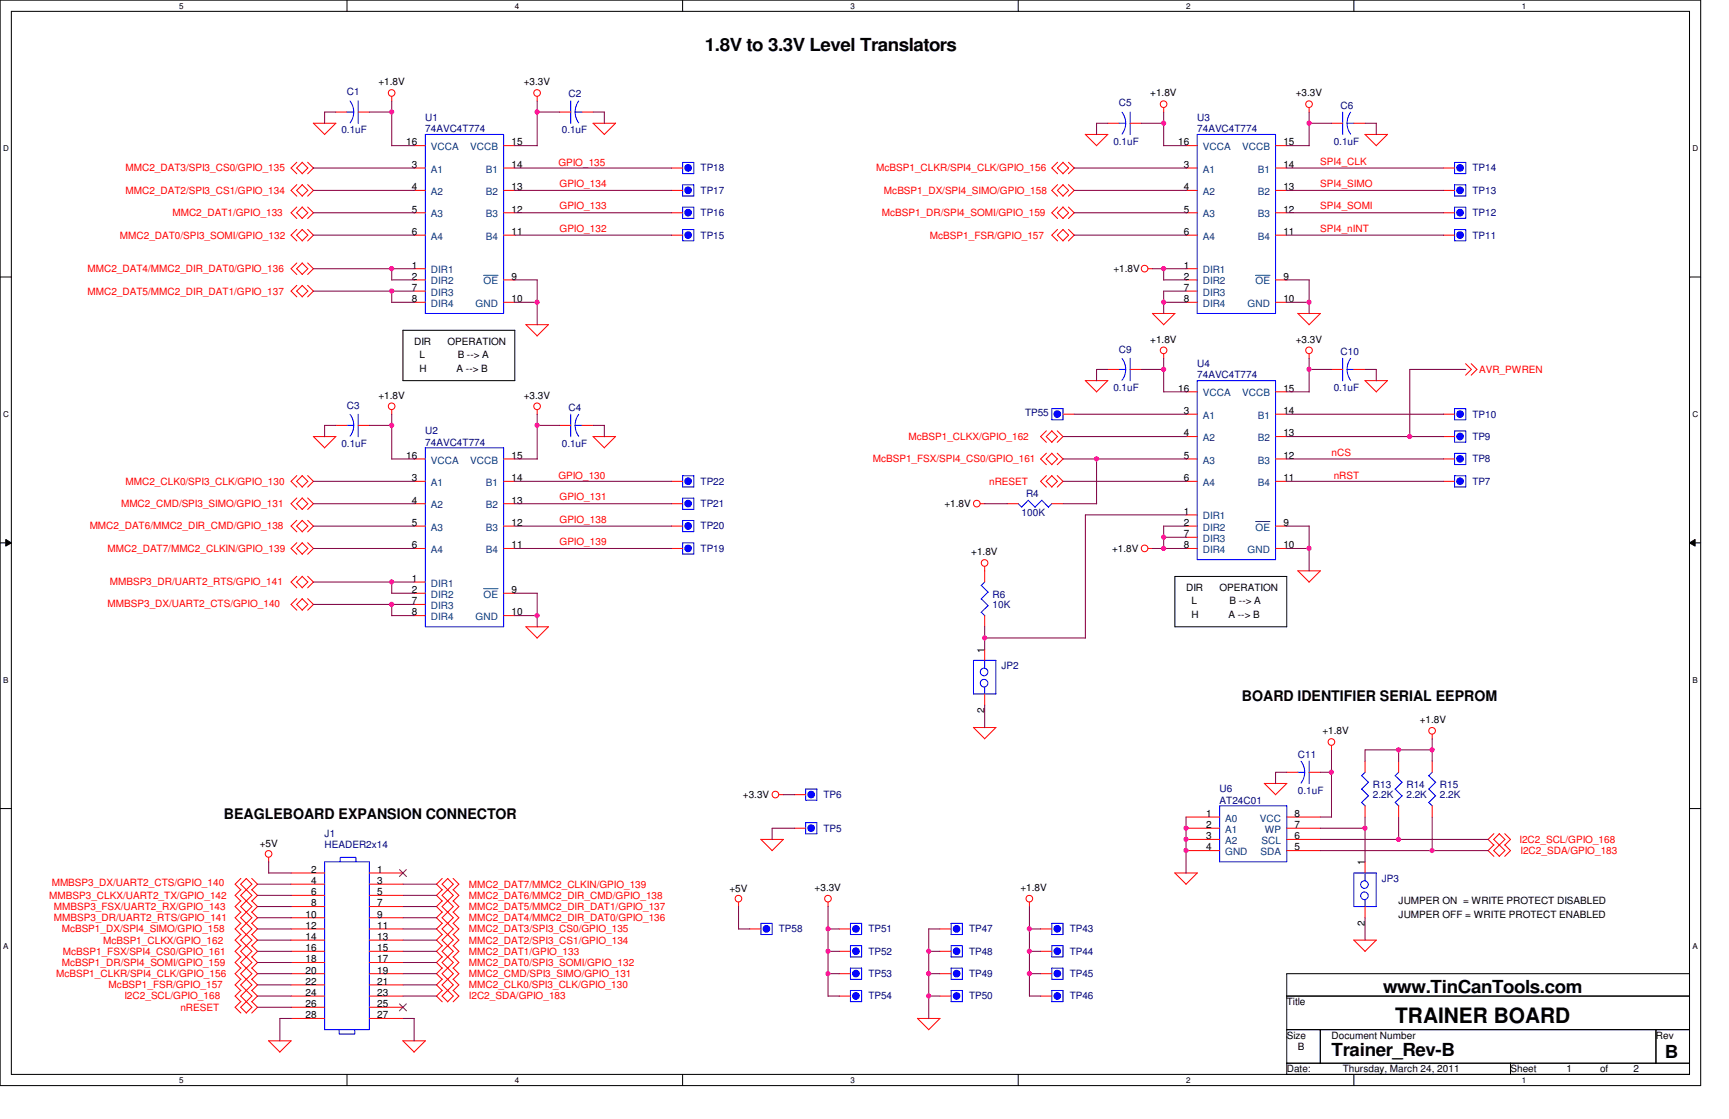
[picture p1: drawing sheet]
<svg xmlns="http://www.w3.org/2000/svg" width="432mm" height="279mm" viewBox="0 0 432 279" stroke-linecap="round" stroke-linejoin="round" font-family="sans-serif">
<path d="M0 0h424.7v271.1h-424.7zM2.8 2.8h419.1v265.5h-419.1z" fill="none" stroke="#000" stroke-width=".25"/>
<g fill="#fff">
<path d="M44.7 .3h1.1v2.3h-1.1z"/>
<path d="M44.7 268.6h1.1v2.2h-1.1z"/>
</g>
<path d="M86.7 0v2.8M86.7 268.3v2.8" fill="none" stroke="#000" stroke-width=".25"/>
<g fill="#fff">
<path d="M128.6 .3h1.1v2.3h-1.1z"/>
<path d="M128.6 268.6h1.1v2.2h-1.1z"/>
</g>
<path d="M170.5 0v2.8M170.5 268.3v2.8" fill="none" stroke="#000" stroke-width=".25"/>
<g fill="#fff">
<path d="M212.4 .3h1.1v2.3h-1.1z"/>
<path d="M212.4 268.6h1.1v2.2h-1.1z"/>
</g>
<path d="M254.3 0v2.8M254.3 268.3v2.8" fill="none" stroke="#000" stroke-width=".25"/>
<g fill="#fff">
<path d="M296.2 .3h1.1v2.3h-1.1z"/>
<path d="M296.2 268.6h1.1v2.2h-1.1z"/>
</g>
<path d="M338.1 0v2.8M338.1 268.3v2.8" fill="none" stroke="#000" stroke-width=".25"/>
<g fill="#fff">
<path d="M380 .3h1.1v2.3h-1.1z"/>
<path d="M380 268.6h1.1v2.2h-1.1z"/>
<path d="M.8 36h1.4v2.2h-1.4z"/>
<path d="M422.7 36h1.4v2.2h-1.4z"/>
<path d="M.8 102.3h1.4v2.3h-1.4z"/>
<path d="M422.7 102.3h1.4v2.3h-1.4z"/>
</g>
<path d="M0 69.2h2.8M421.9 69.2h2.8" fill="none" stroke="#000" stroke-width=".25"/>
<g fill="#fff">
<path d="M.8 168.7h1.3v2.2h-1.3z"/>
<path d="M422.7 168.7h1.3v2.2h-1.3z"/>
</g>
<path d="M0 135.6h2.8M1.4 134.7l1.4 .9-1.4 .8zM421.9 135.6l1.4-.9v1.7zM421.9 135.6h2.8" fill="none" stroke="#000" stroke-width=".25"/>
<path d="M1.4 134.7l1.4 .9-1.4 .8zM421.9 135.6l1.4-.9v1.7z" fill="#000"/>
<g fill="#fff">
<path d="M.8 235h1.3v2.3h-1.3z"/>
<path d="M422.7 235h1.3v2.3h-1.3z"/>
</g>
<path d="M100.6 82.5h28v12.5h-28zM293.4 143.9h28v12.6h-28zM0 201.9h2.8M421.9 201.9h2.8M321.4 243.1h100.5v25.2h-100.5zM321.4 248.7h100.5M321.4 257.1h100.5M329.7 257.1v8.4M413.6 257.1v8.4M321.4 265.5h100.5M377.2 265.5v2.8" fill="none" stroke="#000" stroke-width=".25"/>
<g fill="none" stroke="#f00" stroke-width=".25">
<path d="M78.2 30.7l2.8 2.9 2.9-2.8M78.3 30.8h5.6M97.8 24.1v1.1M134.2 24.1v1.1M153.7 30.8h-5.6l2.9 2.8M153.8 30.7l-2.9 2.9M271 33.5l2.9 2.9M271.1 33.6h5.6M276.6 33.6l-2.8 2.8M290.6 26.9v1.1M326.9 26.9v1.1M346.5 33.6h-5.6l2.8 2.8"/>
<path d="M346.5 33.5l-2.8 2.9M74.1 40.5l-1.4 1.5 1.4 1.4M74.1 51.7l-1.4 1.4 1.4 1.5M74.1 46.1l-1.4 1.4 1.4 1.5M74.1 57.3l-1.4 1.4 1.4 1.5M75.4 46.1l1.5 1.4-1.5 1.5M75.4 40.5l1.5 1.5-1.5 1.4M75.4 57.3l1.5 1.4-1.5 1.5M75.4 51.7l1.5 1.4-1.5 1.5M75.5 46.1l-1.4 1.4 1.4 1.5M75.5 40.5l-1.4 1.5 1.4 1.4M75.5 57.3l-1.4 1.4 1.4 1.5"/>
<path d="M75.5 51.7l-1.4 1.4 1.4 1.5M76.8 46.1l1.5 1.4-1.5 1.5M76.8 40.5l1.5 1.5-1.5 1.4M76.8 51.7l1.5 1.4-1.5 1.5M76.8 57.3l1.5 1.4-1.5 1.5M264.1 46.1l-1.4 1.4 1.4 1.5M264.1 40.5l-1.4 1.5 1.4 1.4M264.1 51.7l-1.4 1.4 1.4 1.5M264.1 57.3l-1.4 1.4 1.4 1.5M265.4 40.5l1.5 1.5-1.5 1.4M265.4 57.3l1.5 1.4-1.5 1.5M265.4 51.7l1.5 1.4-1.5 1.5"/>
<path d="M265.4 46.1l1.5 1.4-1.5 1.5M265.5 40.5l-1.4 1.5 1.4 1.4M265.5 57.3l-1.4 1.4 1.4 1.5M265.5 51.7l-1.4 1.4 1.4 1.5M265.5 46.1l-1.4 1.4 1.4 1.5M266.8 40.5l1.5 1.5-1.5 1.4M266.8 46.1l1.5 1.4-1.5 1.5M266.8 57.3l1.5 1.4-1.5 1.5M266.8 51.7l1.5 1.4-1.5 1.5M74.1 71.2l-1.4 1.5 1.4 1.4M74.1 65.7l-1.4 1.4 1.4 1.4M75.4 65.7l1.5 1.4-1.5 1.4"/>
<path d="M75.4 71.2l1.5 1.5-1.5 1.4M75.5 65.7l-1.4 1.4 1.4 1.4M75.5 71.2l-1.4 1.5 1.4 1.4M76.8 65.7l1.5 1.4-1.5 1.4M76.8 71.2l1.5 1.5-1.5 1.4M286.7 67.1h1.2M287.8 78.2l2.8 2.9M287.8 78.3h5.7M293.4 78.3l-2.8 2.8M324.1 78.2l2.8 2.9M324.1 78.3h5.7M329.7 78.3l-2.8 2.8"/>
<path d="M131.3 81l2.9 2.9M131.4 81.1h5.6M136.9 81.1l-2.8 2.8M276.6 95l-2.8 2.9M276.7 95h-5.6l2.8 2.8M290.6 88.3v1.2M326.9 88.3v1.2M343.7 97.8l2.8-2.8h-5.6l2.8 2.9M366 90.8l1.5 1.4-1.5 1.5M367.4 90.8l1.5 1.4-1.5 1.5M74.1 118.7l-1.4 1.5 1.4 1.4M75.4 118.7l1.5 1.5-1.5 1.4"/>
<path d="M75.5 118.7l-1.4 1.5 1.4 1.4M76.8 118.7l1.5 1.5-1.5 1.4M78.2 109l2.8 2.8 2.9-2.8M78.3 109h5.6M97.8 102.3v1.2M134.2 102.3v1.2M153.7 109h-5.6l2.9 2.8M153.8 109l-2.9 2.8M261.3 113.2l-1.4 1.4 1.4 1.4M261.3 107.6l-1.4 1.4 1.4 1.4M261.3 118.7l-1.4 1.5 1.4 1.4M262.6 107.6l1.5 1.4-1.5 1.4"/>
<path d="M262.6 118.7l1.5 1.5-1.5 1.4M262.6 113.2l1.5 1.4-1.5 1.4M262.7 107.6l-1.4 1.4 1.4 1.4M262.7 118.7l-1.4 1.5 1.4 1.4M262.7 113.2l-1.4 1.4 1.4 1.4M264 107.6l1.5 1.4-1.5 1.4M264 113.2l1.5 1.4-1.5 1.4M264 118.7l1.5 1.5-1.5 1.4M74.1 129.9l-1.4 1.5 1.4 1.4M74.1 135.5l-1.4 1.4 1.4 1.5M74.1 124.3l-1.4 1.5 1.4 1.4M75.4 135.5l1.5 1.4-1.5 1.5"/>
<path d="M75.4 129.9l1.5 1.5-1.5 1.4M75.4 124.3l1.5 1.5-1.5 1.4M75.5 135.5l-1.4 1.4 1.4 1.5M75.5 129.9l-1.4 1.5 1.4 1.4M75.5 124.3l-1.4 1.5 1.4 1.4M76.8 135.5l1.5 1.4-1.5 1.5M76.8 129.9l1.5 1.5-1.5 1.4M76.8 124.3l1.5 1.5-1.5 1.4M244.8 125.8h1.2M286.7 136.9h1.2M74.1 149.5l-1.4 1.4 1.4 1.5M74.1 143.9l-1.4 1.4 1.4 1.5"/>
<path d="M75.4 143.9l1.5 1.4-1.5 1.5M75.4 149.5l1.5 1.4-1.5 1.5M75.5 143.9l-1.4 1.4 1.4 1.5M75.5 149.5l-1.4 1.4 1.4 1.5M76.8 143.9l1.5 1.4-1.5 1.5M76.8 149.5l1.5 1.4-1.5 1.5M131.3 156.5l2.9 2.8M131.4 156.5h5.6M136.9 156.5l-2.8 2.8M245.9 141.4v1.2M324.1 142.5l2.8 2.9 2.8-2.9M324.1 142.5h5.7"/>
<path d="M194.5 198.4h1.2M243.1 181.6l2.8 2.8M243.1 181.7h5.7M248.7 181.7l-2.8 2.8M321.4 195.6l-2.9 2.9M321.4 195.6h-5.6l2.8 2.8M332.5 186.1v1.2M357.7 183.3v1.2M60.2 219.3l-1.5 1.5 1.5 1.4M61.5 219.3l1.4 1.5-2.8 2.8 2.8 2.8-2.8 2.8 2.8 2.7-2.8 2.8 2.8 2.8-2.8 2.8 2.8 2.8-2.8 2.8 2.8 2.8-2.8 2.8 1.5 1.4M61.6 219.3l-1.5 1.5 2.8 2.8-2.8 2.8 2.8 2.8-2.8 2.7 2.8 2.8-2.8 2.8 2.8 2.8-2.8 2.8 1.5 1.5M62.9 219.3l1.4 1.5-1.4 1.4"/>
<path d="M67.1 214.1v1.1M110.4 219.3l-1.4 1.5 1.4 1.4M111.8 219.3l1.4 1.5-2.8 2.8 2.8 2.8-2.8 2.8 2.8 2.7-2.8 2.8 2.8 2.8-2.8 2.8 2.8 2.8-2.8 2.8 2.8 2.8-1.4 1.4M111.8 219.3l-1.4 1.5 2.8 2.8-2.8 2.8 2.8 2.8-2.8 2.7 2.8 2.8-2.8 2.8 2.8 2.8-2.8 2.8 2.8 2.8-2.8 2.8 1.4 1.4M113.2 219.3l1.4 1.5-1.4 1.4M190 209.5l2.8 2.9 2.8-2.8M190 209.6h5.7M299 218l-2.8 2.8M299 218h-5.6l2.8 2.8M373.1 210.9l-1.5 1.5 1.5 1.4M373.1 208.2l-1.5 1.4 1.5 1.4M374.4 208.2l1.4 1.4-2.8 2.8 1.5 1.4"/>
<path d="M374.5 208.2l-1.5 1.4 2.8 2.8-1.4 1.4M375.8 210.9l1.4 1.5-1.4 1.4M375.8 208.2l1.4 1.4-1.4 1.4M60.2 233.3l-1.5 1.4 1.5 1.5M60.2 227.7l-1.5 1.5 1.5 1.4M60.2 222.1l-1.5 1.5 1.5 1.4M60.2 230.5l-1.5 1.4 1.5 1.5M60.2 236.1l-1.5 1.4 1.5 1.5M60.2 224.9l-1.5 1.5 1.5 1.4M60.2 238.9l-1.5 1.4 1.5 1.5M62.9 227.7l1.4 1.5-1.4 1.4M62.9 222.1l1.4 1.5-1.4 1.4"/>
<path d="M62.9 233.3l1.4 1.4-1.4 1.5M62.9 236.1l1.4 1.4-1.4 1.5M62.9 230.5l1.4 1.4-1.4 1.5M62.9 238.9l1.4 1.4-1.4 1.5M62.9 224.9l1.4 1.5-1.4 1.4M110.4 227.7l-1.4 1.5 1.4 1.4M110.4 222.1l-1.4 1.5 1.4 1.4M110.4 233.3l-1.4 1.4 1.4 1.5M110.4 230.5l-1.4 1.4 1.4 1.5M110.4 224.9l-1.4 1.5 1.4 1.4M110.4 236.1l-1.4 1.4 1.4 1.5M110.4 238.9l-1.4 1.4 1.4 1.5"/>
<path d="M113.2 222.1l1.4 1.5-1.4 1.4M113.2 233.3l1.4 1.4-1.4 1.5M113.2 227.7l1.4 1.5-1.4 1.4M113.2 224.9l1.4 1.5-1.4 1.4M113.2 236.1l1.4 1.4-1.4 1.5M113.2 230.5l1.4 1.4-1.4 1.5M113.2 238.9l1.4 1.4-1.4 1.5M184.4 225.3v1.1M206.8 225.3v1.1M257.1 225.3v1.1M338.1 234.7l2.8 2.8M338.1 234.7h5.6"/>
<path d="M343.7 234.7l-2.8 2.9M60.2 241.7l-1.5 1.4 1.5 1.5M60.2 247.3l-1.5 1.4 1.5 1.4M60.2 250.1l-1.5 1.4 1.5 1.4M60.2 244.5l-1.5 1.4 1.5 1.5M61.5 244.5l1.4 1.4-2.8 2.8 2.8 2.8-1.4 1.4M62.9 241.7l1.4 1.4-1.4 1.5M62.9 247.3l1.4 1.4-1.4 1.4M62.9 244.5l1.4 1.4-1.4 1.5M62.9 250.1l1.4 1.4-1.4 1.4M67.1 259.8l2.8 2.9M67.1 259.9h5.6"/>
<path d="M72.7 259.9l-2.9 2.8M100.6 259.8l2.8 2.9M100.6 259.9h5.7M106.2 259.9l-2.8 2.8M110.4 247.3l-1.4 1.4 1.4 1.4M110.4 244.5l-1.4 1.4 1.4 1.5M110.4 241.7l-1.4 1.4 1.4 1.5M113.2 241.7l1.4 1.4-1.4 1.5M113.2 247.3l1.4 1.4-1.4 1.4M113.2 244.5l1.4 1.4-1.4 1.5M229.1 254.3l2.8 2.8M229.2 254.3h5.6l-2.9 2.8"/>
<circle cx="97.8" cy="23.2" r=".83"/>
<circle cx="134.1" cy="23.2" r=".83"/>
<circle cx="290.6" cy="26" r=".83"/>
<circle cx="326.9" cy="26" r=".83"/>
<circle cx="285.9" cy="67.1" r=".83"/>
<circle cx="290.6" cy="87.5" r=".83"/>
<circle cx="326.9" cy="87.5" r=".83"/>
<circle cx="97.8" cy="101.4" r=".83"/>
<circle cx="134.1" cy="101.4" r=".83"/>
<circle cx="243.9" cy="125.7" r=".83"/>
<circle cx="285.9" cy="136.9" r=".83"/>
<circle cx="245.9" cy="140.6" r=".83"/>
<circle cx="193.6" cy="198.4" r=".83"/>
<circle cx="332.5" cy="185.3" r=".83"/>
<circle cx="357.6" cy="182.5" r=".83"/>
<circle cx="67.1" cy="213.2" r=".83"/>
<circle cx="184.4" cy="224.4" r=".83"/>
<circle cx="206.8" cy="224.4" r=".83"/>
<circle cx="257.1" cy="224.4" r=".83"/>
</g>
<path d="M262.7 247.3h2.8v2.8h-2.8z" fill="none" stroke="#00f" stroke-width=".25"/>
<circle cx="264" cy="248.7" r=".83" fill="#00f"/>
<g fill="none" stroke="#00f" stroke-width=".25">
<path d="M363.3 107.6h2.8v2.8h-2.8z"/>
<circle cx="264" cy="248.7" r=".83"/>
</g>
<path d="M259.9 248.7h2.8" fill="none" stroke="#f00" stroke-width=".25"/>
<circle cx="364.6" cy="109" r=".83" fill="#00f"/>
<g fill="none" stroke="#00f" stroke-width=".25">
<path d="M262.7 241.7h2.8v2.8h-2.8z"/>
<circle cx="364.6" cy="109" r=".83"/>
</g>
<path d="M360.5 109h2.8" fill="none" stroke="#f00" stroke-width=".25"/>
<circle cx="264" cy="243.1" r=".83" fill="#00f"/>
<g fill="none" stroke="#00f" stroke-width=".25">
<path d="M363.3 40.6h2.8v2.7h-2.8zM299 95h19.6v44.7h-19.6zM243.1 164.9h5.6v8.4h-5.6zM245.9 164.8v2M245.9 171.5v1.8M81.1 215.2h11.1v41.9h-11.1zM85 215.2v-1.1h3.9v1.1M84.7 257.1v1.1h3.9v-1.1"/>
<circle cx="245.8" cy="167.8" r=".95"/>
<circle cx="245.8" cy="170.6" r=".95"/>
<circle cx="264" cy="243.1" r=".83"/>
</g>
<g fill="none" stroke="#f00" stroke-width=".25">
<path d="M296.2 97.8h2.8M318.6 97.8h2.8M296.2 103.4h2.8M296.2 109h2.8M296.2 114.6h2.8M318.6 103.4h2.8M318.6 109h2.8M318.6 114.6h2.8M296.2 131.4h2.8M296.2 136.9h2.8M296.2 120.2h2.8M296.2 134.2h2.8"/>
<path d="M296.2 128.6h2.8M318.6 131.4h2.8M318.6 136.9h2.8M318.6 120.2h2.8M245.9 162.1v2.8M245.9 173.3v2.8M72.7 218h8.4M92.2 218h8.4M72.7 220.8h8.4M72.7 223.6h8.4M72.7 226.4h8.4M72.7 229.2h8.4"/>
<path d="M72.7 231.9h8.4M72.7 234.7h8.4M72.7 237.5h8.4M92.2 220.8h8.4M92.2 223.6h8.4M92.2 226.4h8.4M92.2 229.2h8.4M92.2 231.9h8.4M92.2 234.7h8.4M92.2 237.5h8.4M72.7 243.1h8.4M72.7 240.3h8.4"/>
<path d="M72.7 245.9h8.4M72.7 248.7h8.4M72.7 251.5h8.4M72.7 254.3h8.4M92.2 243.1h8.4M92.2 240.3h8.4M92.2 245.9h8.4M92.2 248.7h8.4M92.2 251.5h8.4M92.2 254.3h8.4M259.9 243.1h2.8"/>
</g>
<path d="M99.8 217.1l1.7 1.8M101.5 217.1l-1.8 1.8M99.8 250.7l1.7 1.7M101.5 250.7l-1.8 1.7" fill="none" stroke="#804000" stroke-width=".25"/>
<path d="M313.6 130.2h3.6" fill="none" stroke="#004080" stroke-width=".25"/>
<circle cx="364.6" cy="41.9" r=".83" fill="#00f"/>
<g fill="none" stroke="#00f" stroke-width=".25">
<path d="M262.7 236.1h2.8v2.8h-2.8z"/>
<circle cx="364.6" cy="41.9" r=".83"/>
</g>
<path d="M360.5 42h2.8" fill="none" stroke="#f00" stroke-width=".25"/>
<circle cx="264" cy="237.5" r=".83" fill="#00f"/>
<g fill="none" stroke="#00f" stroke-width=".25">
<path d="M363.3 51.7h2.8v2.8h-2.8zM254.3 125.8l.9 .9M256.8 124.9l1.7 1.8M256.8 124.9l-1.7 1.7M260.2 124.9l1.7 1.8M260.2 124.9l-1.7 1.7M262.7 125.7l-.9 .9M340.1 193.7l1.7 1.7M340.1 197l1.7 1.8-1.8 1.6M340.9 192.8l-.9 .9M341.8 195.3l-1.8 1.8M304.6 201.2h16.8v14h-16.8z"/>
<path d="M340.1 200.4l.9 .9"/>
<circle cx="264" cy="237.5" r=".83"/>
</g>
<g fill="none" stroke="#f00" stroke-width=".25">
<path d="M251.5 125.8h2.8M262.7 125.8h2.8M340.9 190v2.8M296.2 204h8.4M296.2 206.8h8.4M296.2 209.6h8.4M296.2 212.4h8.4M321.4 204h8.3M321.4 206.8h8.3M321.4 209.6h8.3M321.4 212.4h8.3M340.9 201.2v2.8"/>
<path d="M259.9 237.5h2.8"/>
</g>
<circle cx="364.6" cy="53.1" r=".83" fill="#00f"/>
<g fill="none" stroke="#00f" stroke-width=".25">
<path d="M142.5 25.2v5.6M143.6 28l.3 1.4 .6 1.3M143.6 28h1.8M144.5 25.2l-.6 1.3-.3 1.5M262.7 230.5h2.8v2.8h-2.8z"/>
<circle cx="364.6" cy="53.1" r=".83"/>
</g>
<path d="M139.7 28h2.8M145.3 28h2.8M360.5 53.1h2.8" fill="none" stroke="#f00" stroke-width=".25"/>
<circle cx="264" cy="231.9" r=".83" fill="#00f"/>
<g fill="none" stroke="#00f" stroke-width=".25">
<path d="M324.1 192.8h1.7M324.9 190.1l.7 1.3 .2 1.4M325.8 192.8l-.2 1.5-.7 1.2M326.9 190v5.7M237.5 247.3h2.8v2.8h-2.8z"/>
<circle cx="264" cy="231.9" r=".83"/>
</g>
<path d="M321.4 192.8h2.7M326.9 192.8h2.8M259.9 231.9h2.8" fill="none" stroke="#f00" stroke-width=".25"/>
<circle cx="238.9" cy="248.7" r=".83" fill="#00f"/>
<g fill="none" stroke="#00f" stroke-width=".25">
<path d="M363.3 57.3h2.8v2.8h-2.8z"/>
<circle cx="238.9" cy="248.7" r=".83"/>
</g>
<path d="M234.7 248.7h2.8" fill="none" stroke="#f00" stroke-width=".25"/>
<circle cx="364.6" cy="58.7" r=".83" fill="#00f"/>
<g fill="none" stroke="#00f" stroke-width=".25">
<path d="M170.5 46.1h2.8v2.8h-2.8z"/>
<circle cx="364.6" cy="58.7" r=".83"/>
</g>
<path d="M360.5 58.7h2.8" fill="none" stroke="#f00" stroke-width=".25"/>
<circle cx="171.8" cy="47.5" r=".83" fill="#00f"/>
<g fill="none" stroke="#00f" stroke-width=".25">
<path d="M201.2 197h2.8v2.8h-2.8zM348.4 193.7l1.8 1.7M348.4 197l1.8 1.8M349.3 192.8l-.9 .9M350.1 195.3l-1.7 1.8M350.1 198.7l-1.7 1.7M338.1 218h5.6v8.4h-5.6zM340.9 217.9v2M348.4 200.4l.9 .9M340.9 224.6v1.8"/>
<circle cx="171.8" cy="47.5" r=".83"/>
<circle cx="340.8" cy="220.9" r=".95"/>
<circle cx="340.8" cy="223.7" r=".95"/>
</g>
<path d="M167.7 47.5h2.8M349.3 190v2.8M340.9 215.2v2.8M349.3 201.2v2.8M340.9 226.4v2.8" fill="none" stroke="#f00" stroke-width=".25"/>
<circle cx="202.6" cy="198.4" r=".83" fill="#00f"/>
<g fill="none" stroke="#00f" stroke-width=".25">
<path d="M106.2 111.8h19.6v44.7h-19.6zM237.5 241.7h2.8v2.8h-2.8z"/>
<circle cx="202.6" cy="198.4" r=".83"/>
</g>
<g fill="none" stroke="#f00" stroke-width=".25">
<path d="M103.4 114.6h2.8M125.8 114.6h2.8M103.4 120.2h2.8M103.4 125.8h2.8M103.4 131.4h2.8M103.4 136.9h2.8M125.8 120.2h2.8M125.8 125.8h2.8M125.8 131.4h2.8M125.8 136.9h2.8M103.4 148.1h2.8M103.4 153.7h2.8"/>
<path d="M103.4 150.9h2.8M103.4 145.3h2.8M125.8 148.1h2.8M125.8 153.7h2.8M198.4 198.4h2.8"/>
</g>
<path d="M120.8 147h3.6" fill="none" stroke="#004080" stroke-width=".25"/>
<circle cx="238.9" cy="243.1" r=".83" fill="#00f"/>
<g fill="none" stroke="#00f" stroke-width=".25">
<path d="M363.3 46.1h2.8v2.8h-2.8z"/>
<circle cx="238.9" cy="243.1" r=".83"/>
</g>
<path d="M234.7 243.1h2.8" fill="none" stroke="#f00" stroke-width=".25"/>
<circle cx="364.6" cy="47.5" r=".83" fill="#00f"/>
<g fill="none" stroke="#00f" stroke-width=".25">
<path d="M170.5 51.7h2.8v2.8h-2.8z"/>
<circle cx="364.6" cy="47.5" r=".83"/>
</g>
<path d="M360.5 47.5h2.8" fill="none" stroke="#f00" stroke-width=".25"/>
<circle cx="171.8" cy="53.1" r=".83" fill="#00f"/>
<g fill="none" stroke="#00f" stroke-width=".25">
<path d="M237.5 236.1h2.8v2.8h-2.8z"/>
<circle cx="171.8" cy="53.1" r=".83"/>
</g>
<path d="M167.7 53.1h2.8" fill="none" stroke="#f00" stroke-width=".25"/>
<circle cx="238.9" cy="237.5" r=".83" fill="#00f"/>
<g fill="none" stroke="#00f" stroke-width=".25">
<path d="M190 230.5h2.8v2.8h-2.8z"/>
<circle cx="238.9" cy="237.5" r=".83"/>
</g>
<path d="M234.7 237.5h2.8" fill="none" stroke="#f00" stroke-width=".25"/>
<circle cx="191.4" cy="231.9" r=".83" fill="#00f"/>
<g fill="none" stroke="#00f" stroke-width=".25">
<path d="M170.5 57.3h2.8v2.8h-2.8zM86.6 106.2h1.7M87.4 103.5l.7 1.2 .2 1.5M88.3 106.2l-.2 1.4-.7 1.3M89.5 103.4v5.7"/>
<circle cx="191.4" cy="231.9" r=".83"/>
</g>
<path d="M83.9 106.2h2.8M89.5 106.2h2.7M187.2 231.9h2.8" fill="none" stroke="#f00" stroke-width=".25"/>
<circle cx="171.8" cy="58.7" r=".83" fill="#00f"/>
<g fill="none" stroke="#00f" stroke-width=".25">
<path d="M299 33.6h19.6v44.7h-19.6zM356.8 193.7l1.8 1.7M357.7 192.8l-.9 .9M358.5 195.3l-1.7 1.8 1.8 1.7M358.5 198.7l-1.7 1.7M356.8 200.4l.9 .9M237.5 230.5h2.8v2.8h-2.8z"/>
<circle cx="171.8" cy="58.7" r=".83"/>
</g>
<g fill="none" stroke="#f00" stroke-width=".25">
<path d="M296.2 36.4h2.8M318.6 36.4h2.8M167.7 58.7h2.8M296.2 58.7h2.8M296.2 42h2.8M296.2 47.5h2.8M296.2 53.1h2.8M318.6 58.7h2.8M318.6 42h2.8M318.6 47.5h2.8M318.6 53.1h2.8M296.2 69.9h2.8"/>
<path d="M296.2 75.5h2.8M296.2 72.7h2.8M296.2 67.1h2.8M318.6 69.9h2.8M318.6 75.5h2.8M357.7 190v2.8M357.7 201.2v2.8"/>
</g>
<path d="M313.6 68.7h3.6" fill="none" stroke="#004080" stroke-width=".25"/>
<circle cx="238.9" cy="231.9" r=".83" fill="#00f"/>
<g fill="none" stroke="#00f" stroke-width=".25">
<path d="M86.6 28h1.7M87.4 25.2l.7 1.3 .2 1.5M88.3 28l-.2 1.4-.7 1.3M89.5 25.2v5.6M212.4 247.3h2.8v2.8h-2.8z"/>
<circle cx="238.9" cy="231.9" r=".83"/>
</g>
<path d="M83.9 28h2.8M89.5 28h2.7M234.7 231.9h2.8" fill="none" stroke="#f00" stroke-width=".25"/>
<circle cx="213.8" cy="248.7" r=".83" fill="#00f"/>
<g fill="none" stroke="#00f" stroke-width=".25">
<path d="M363.3 102h2.8v2.8h-2.8z"/>
<circle cx="213.8" cy="248.7" r=".83"/>
</g>
<path d="M209.6 248.7h2.8" fill="none" stroke="#f00" stroke-width=".25"/>
<circle cx="364.6" cy="103.4" r=".83" fill="#00f"/>
<g fill="none" stroke="#00f" stroke-width=".25">
<path d="M170.5 118.8h2.8v2.8h-2.8z"/>
<circle cx="364.6" cy="103.4" r=".83"/>
</g>
<path d="M360.5 103.4h2.8" fill="none" stroke="#f00" stroke-width=".25"/>
<circle cx="171.8" cy="120.2" r=".83" fill="#00f"/>
<g fill="none" stroke="#00f" stroke-width=".25">
<path d="M279.4 30.8h1.7M280.2 28l.7 1.3 .2 1.5M281.1 30.8l-.2 1.4-.7 1.3M282.2 28v5.6M363.3 113.2h2.8v2.8h-2.8z"/>
<circle cx="171.8" cy="120.2" r=".83"/>
</g>
<path d="M276.6 30.8h2.8M282.2 30.8h2.8M167.7 120.2h2.8" fill="none" stroke="#f00" stroke-width=".25"/>
<circle cx="364.6" cy="114.6" r=".83" fill="#00f"/>
<g fill="none" stroke="#00f" stroke-width=".25">
<path d="M212.4 236.1h2.8v2.8h-2.8z"/>
<circle cx="364.6" cy="114.6" r=".83"/>
</g>
<path d="M360.5 114.6h2.8" fill="none" stroke="#f00" stroke-width=".25"/>
<circle cx="213.8" cy="237.5" r=".83" fill="#00f"/>
<g fill="none" stroke="#00f" stroke-width=".25">
<path d="M170.5 124.4h2.8v2.8h-2.8z"/>
<circle cx="213.8" cy="237.5" r=".83"/>
</g>
<path d="M209.6 237.5h2.8" fill="none" stroke="#f00" stroke-width=".25"/>
<circle cx="171.8" cy="125.7" r=".83" fill="#00f"/>
<g fill="none" stroke="#00f" stroke-width=".25">
<path d="M142.5 103.4v5.7M143.6 106.2l.3 1.4 .6 1.3M143.6 106.2h1.8M144.5 103.5l-.6 1.2-.3 1.5M363.3 118.8h2.8v2.8h-2.8z"/>
<circle cx="171.8" cy="125.7" r=".83"/>
</g>
<path d="M139.7 106.2h2.8M145.3 106.2h2.8M167.7 125.8h2.8" fill="none" stroke="#f00" stroke-width=".25"/>
<circle cx="364.6" cy="120.2" r=".83" fill="#00f"/>
<g fill="none" stroke="#00f" stroke-width=".25">
<path d="M212.4 230.5h2.8v2.8h-2.8z"/>
<circle cx="364.6" cy="120.2" r=".83"/>
</g>
<path d="M360.5 120.2h2.8" fill="none" stroke="#f00" stroke-width=".25"/>
<circle cx="213.8" cy="231.9" r=".83" fill="#00f"/>
<g fill="none" stroke="#00f" stroke-width=".25">
<path d="M279.4 92.2h1.7M280.2 89.5l.7 1.3 .2 1.4M281.1 92.2l-.2 1.5-.7 1.3M282.2 89.5v5.6M170.5 130h2.8v2.8h-2.8zM245.1 146.2l1.7 1.7M245.1 149.5l1.7 1.8M245.1 152.9l.9 .9M245.9 145.3l-.9 .9M246.8 147.8l-1.8 1.8M246.8 151.2l-1.8 1.7"/>
<circle cx="213.8" cy="231.9" r=".83"/>
</g>
<path d="M276.6 92.2h2.8M282.2 92.2h2.8M245.9 142.5v2.8M245.9 153.7v2.8M209.6 231.9h2.8" fill="none" stroke="#f00" stroke-width=".25"/>
<circle cx="171.8" cy="131.3" r=".83" fill="#00f"/>
<g fill="none" stroke="#00f" stroke-width=".25">
<path d="M212.4 241.7h2.8v2.8h-2.8z"/>
<circle cx="171.8" cy="131.3" r=".83"/>
</g>
<path d="M167.7 131.4h2.8" fill="none" stroke="#f00" stroke-width=".25"/>
<circle cx="213.8" cy="243.1" r=".83" fill="#00f"/>
<g fill="none" stroke="#00f" stroke-width=".25">
<path d="M201.2 205.4h2.8v2.8h-2.8z"/>
<circle cx="213.8" cy="243.1" r=".83"/>
</g>
<path d="M209.6 243.1h2.8" fill="none" stroke="#f00" stroke-width=".25"/>
<circle cx="202.6" cy="206.8" r=".83" fill="#00f"/>
<g fill="none" stroke="#00f" stroke-width=".25">
<path d="M262.7 102h2.8v2.8h-2.8z"/>
<circle cx="202.6" cy="206.8" r=".83"/>
</g>
<path d="M198.4 206.8h2.8" fill="none" stroke="#f00" stroke-width=".25"/>
<circle cx="264" cy="103.4" r=".83" fill="#00f"/>
<g fill="none" stroke="#00f" stroke-width=".25">
<path d="M170.5 135.6h2.8v2.7h-2.8z"/>
<circle cx="264" cy="103.4" r=".83"/>
</g>
<path d="M265.5 103.4h2.8" fill="none" stroke="#f00" stroke-width=".25"/>
<circle cx="171.8" cy="136.9" r=".83" fill="#00f"/>
<g fill="none" stroke="#00f" stroke-width=".25">
<path d="M106.2 33.6h19.6v44.7h-19.6zM335.3 28v5.6M336.4 30.8l.2 1.4 .7 1.3M336.4 30.8h1.8M337.3 28l-.7 1.3-.2 1.5M170.5 40.6h2.8v2.7h-2.8zM335.3 89.5v5.6M336.4 92.2l.2 1.5 .7 1.3M336.4 92.2h1.8M337.3 89.5l-.7 1.3-.2 1.4"/>
<circle cx="171.8" cy="136.9" r=".83"/>
</g>
<g fill="none" stroke="#f00" stroke-width=".25">
<path d="M103.4 36.4h2.8M125.8 36.4h2.8M332.5 30.8h2.8M338.1 30.8h2.8M103.4 42h2.8M103.4 47.5h2.8M103.4 53.1h2.8M103.4 58.7h2.8M125.8 42h2.8M125.8 47.5h2.8M125.8 53.1h2.8M125.8 58.7h2.8"/>
<path d="M103.4 69.9h2.8M103.4 75.5h2.8M103.4 72.7h2.8M103.4 67.1h2.8M125.8 69.9h2.8M125.8 75.5h2.8M332.5 92.2h2.8M338.1 92.2h2.8M167.7 136.9h2.8"/>
</g>
<path d="M120.8 68.7h3.6" fill="none" stroke="#004080" stroke-width=".25"/>
<circle cx="171.8" cy="41.9" r=".83" fill="#00f"/>
<circle cx="171.8" cy="41.9" r=".83" fill="none" stroke="#00f" stroke-width=".25"/>
<path d="M167.7 42h2.8" fill="none" stroke="#f00" stroke-width=".25"/>
<g fill="none" stroke="#800040" stroke-width=".25">
<path d="M83.9 28h-2.8v2.8M92.2 28h5.7M97.8 36.4h5.7M97.8 25.2v11.2M128.6 36.4h5.6M134.2 25.2v11.2M134.2 28h5.6M148.1 28h2.9M150.9 28v2.8M276.7 30.8h-2.8v2.8M285 30.8h5.7M290.6 36.4h5.6"/>
<path d="M290.6 28v8.4M321.4 36.4h5.6M326.9 28v8.4M326.9 30.8h5.7M340.9 30.8h2.8M343.7 30.8v2.8M78.3 47.5h25.2M78.3 53.1h25.2M78.3 58.7h25.2M78.3 42h25.2M128.6 47.5h39.1M128.6 53.1h39.1"/>
<path d="M128.6 58.7h39.1M128.6 42h39.1M268.3 47.5h27.9M268.3 53.1h27.9M268.3 58.7h27.9M268.3 42h27.9M321.4 47.5h39.1M321.4 53.1h39.1M321.4 58.7h39.1M321.4 42h39.1M78.3 67.1h25.2M78.3 72.7h25.2"/>
<path d="M97.8 69.9h5.7M97.8 75.5h5.7M97.8 67.1v2.8M97.8 72.7v2.8M128.6 69.9h5.6v11.2M128.6 75.5h5.6M287.8 67.1h8.4M290.6 69.9h5.6M290.6 75.5h5.6M290.6 67.1v2.8M296.2 72.7h-5.6v5.6M321.4 69.9h5.6"/>
<path d="M321.4 75.5h5.6M326.9 69.9v8.4M276.7 92.2h-2.8v2.9M285 92.2h5.7M290.6 89.5v8.4M290.6 97.8h5.6M321.4 97.8h5.6M326.9 89.5v8.4M326.9 92.2h5.7M340.9 92.2h2.8M343.7 92.2v2.9M366.1 92.2h-14.1l.1 16.9"/>
<path d="M83.9 106.2h-2.8v2.9M92.2 106.2h5.7M97.8 103.4v11.2M97.8 114.6h5.7M128.6 114.6h5.6M134.2 103.4v11.2M134.2 106.2h5.6M148.1 106.2h2.9M150.9 106.2v2.9M265.5 114.6h30.7M265.5 109h30.7M268.2 103.4h28"/>
<path d="M273.9 114.6v11.2M321.4 114.6h39.1M321.4 109h39.1M321.4 103.4h39.1M78.3 131.4h25.2M78.3 136.9h25.2M78.3 125.8h25.2M78.3 120.2h25.2M128.6 131.4h39.1M128.6 136.9h39.1M128.6 125.8h39.1M128.6 120.2h39.1"/>
<path d="M245.9 125.8h5.6M265.5 125.8h8.4M265.5 120.2h30.7M287.8 136.9h8.4M290.6 131.4h5.6M290.6 131.4v5.6M290.6 134.2h5.6M296.2 128.6h-25.1v30.7M321.4 131.4h5.6M321.4 136.9h5.6M321.4 120.2h39.1M326.9 131.4v11.2"/>
<path d="M78.3 150.9h25.2M78.3 145.3h25.2M97.8 145.3v2.9M97.8 150.9v2.9M97.8 148.1h5.7M97.8 153.7h5.7M128.6 148.1h5.6v8.4M128.6 153.7h5.6M245.9 156.5v5.6M245.9 159.3h25.2M245.9 176.1v5.6M195.6 198.4h2.9"/>
<path d="M321.4 192.8h-2.8v2.9M329.7 192.8h2.9M332.5 187.2v16.8M349.3 187.2v2.9M357.7 184.4v5.7M357.7 187.2h-16.8v2.9M67.1 218h5.6M67.1 215.2v2.8M198.5 206.8h-5.7v2.8M296.2 204v14M329.7 206.8h11.3M329.7 204h2.9"/>
<path d="M329.7 212.4h42M329.7 209.6h42M340.9 204v11.2M349.3 204v5.6M357.7 204v8.4M64.3 234.7h8.4M64.3 229.2h8.4M64.3 223.6h8.4M64.3 237.5h8.4M64.3 226.4h8.4M64.3 231.9h8.4M64.3 220.8h8.4"/>
<path d="M100.6 234.7h8.5M100.6 229.2h8.5M100.6 223.6h8.5M100.6 237.5h8.5M100.6 226.4h8.5M100.6 231.9h8.5M100.6 220.8h8.5M184.4 231.9h2.9M184.4 226.4v5.6M206.8 237.5h2.8M206.8 231.9h2.8M206.8 226.4v22.4"/>
<path d="M231.9 237.5h2.8M231.9 231.9h2.8M231.9 231.9v22.4M257 237.5h2.9M257 231.9h2.9M257.1 226.4v22.4M340.9 229.2v5.6M64.3 248.7h8.4M64.3 243.1h8.4M64.3 251.5h8.4M64.3 240.3h8.4M64.3 245.9h8.4"/>
<path d="M72.7 254.3h-2.8v5.6M100.6 248.7h8.5M100.6 243.1h8.5M100.6 240.3h8.5M100.6 245.9h8.5M100.6 254.3h2.9M103.4 254.3v5.6M206.8 243.1h2.8M206.8 248.7h2.8M231.9 248.7h2.8M231.9 243.1h2.8M257 243.1h2.9"/>
<path d="M257.1 248.7h2.8"/>
</g>
<circle cx="134.1" cy="28" r=".54" fill="#f0f"/>
<circle cx="134.1" cy="28" r=".54" fill="none" stroke="#f0f" stroke-width=".25"/>
<circle cx="134.1" cy="106.2" r=".54" fill="#f0f"/>
<circle cx="134.1" cy="106.2" r=".54" fill="none" stroke="#f0f" stroke-width=".25"/>
<circle cx="134.1" cy="153.7" r=".54" fill="#f0f"/>
<circle cx="134.1" cy="153.7" r=".54" fill="none" stroke="#f0f" stroke-width=".25"/>
<circle cx="134.1" cy="75.5" r=".54" fill="#f0f"/>
<circle cx="134.1" cy="75.5" r=".54" fill="none" stroke="#f0f" stroke-width=".25"/>
<circle cx="97.8" cy="150.9" r=".54" fill="#f0f"/>
<circle cx="97.8" cy="150.9" r=".54" fill="none" stroke="#f0f" stroke-width=".25"/>
<circle cx="97.8" cy="106.2" r=".54" fill="#f0f"/>
<circle cx="97.8" cy="106.2" r=".54" fill="none" stroke="#f0f" stroke-width=".25"/>
<circle cx="97.8" cy="28" r=".54" fill="#f0f"/>
<circle cx="97.8" cy="28" r=".54" fill="none" stroke="#f0f" stroke-width=".25"/>
<circle cx="97.8" cy="67.1" r=".54" fill="#f0f"/>
<circle cx="97.8" cy="67.1" r=".54" fill="none" stroke="#f0f" stroke-width=".25"/>
<circle cx="97.8" cy="72.7" r=".54" fill="#f0f"/>
<circle cx="97.8" cy="72.7" r=".54" fill="none" stroke="#f0f" stroke-width=".25"/>
<circle cx="97.8" cy="145.3" r=".54" fill="#f0f"/>
<circle cx="97.8" cy="145.3" r=".54" fill="none" stroke="#f0f" stroke-width=".25"/>
<circle cx="290.6" cy="75.5" r=".54" fill="#f0f"/>
<circle cx="290.6" cy="75.5" r=".54" fill="none" stroke="#f0f" stroke-width=".25"/>
<circle cx="352.1" cy="109" r=".54" fill="#f0f"/>
<circle cx="352.1" cy="109" r=".54" fill="none" stroke="#f0f" stroke-width=".25"/>
<circle cx="326.9" cy="30.7" r=".54" fill="#f0f"/>
<circle cx="326.9" cy="30.7" r=".54" fill="none" stroke="#f0f" stroke-width=".25"/>
<circle cx="326.9" cy="92.2" r=".54" fill="#f0f"/>
<circle cx="326.9" cy="92.2" r=".54" fill="none" stroke="#f0f" stroke-width=".25"/>
<circle cx="290.6" cy="92.2" r=".54" fill="#f0f"/>
<circle cx="290.6" cy="92.2" r=".54" fill="none" stroke="#f0f" stroke-width=".25"/>
<circle cx="273.8" cy="114.6" r=".54" fill="#f0f"/>
<circle cx="273.8" cy="114.6" r=".54" fill="none" stroke="#f0f" stroke-width=".25"/>
<circle cx="290.6" cy="30.7" r=".54" fill="#f0f"/>
<circle cx="290.6" cy="30.7" r=".54" fill="none" stroke="#f0f" stroke-width=".25"/>
<circle cx="326.9" cy="136.9" r=".54" fill="#f0f"/>
<circle cx="326.9" cy="136.9" r=".54" fill="none" stroke="#f0f" stroke-width=".25"/>
<circle cx="290.6" cy="136.9" r=".54" fill="#f0f"/>
<circle cx="290.6" cy="136.9" r=".54" fill="none" stroke="#f0f" stroke-width=".25"/>
<circle cx="326.9" cy="75.5" r=".54" fill="#f0f"/>
<circle cx="326.9" cy="75.5" r=".54" fill="none" stroke="#f0f" stroke-width=".25"/>
<circle cx="290.6" cy="67.1" r=".54" fill="#f0f"/>
<circle cx="290.6" cy="67.1" r=".54" fill="none" stroke="#f0f" stroke-width=".25"/>
<circle cx="290.6" cy="134.1" r=".54" fill="#f0f"/>
<circle cx="290.6" cy="134.1" r=".54" fill="none" stroke="#f0f" stroke-width=".25"/>
<circle cx="357.6" cy="187.2" r=".54" fill="#f0f"/>
<circle cx="357.6" cy="187.2" r=".54" fill="none" stroke="#f0f" stroke-width=".25"/>
<circle cx="296.2" cy="212.4" r=".54" fill="#f0f"/>
<circle cx="296.2" cy="212.4" r=".54" fill="none" stroke="#f0f" stroke-width=".25"/>
<circle cx="357.6" cy="212.4" r=".54" fill="#f0f"/>
<circle cx="357.6" cy="212.4" r=".54" fill="none" stroke="#f0f" stroke-width=".25"/>
<circle cx="349.3" cy="209.6" r=".54" fill="#f0f"/>
<circle cx="349.3" cy="209.6" r=".54" fill="none" stroke="#f0f" stroke-width=".25"/>
<circle cx="296.2" cy="206.8" r=".54" fill="#f0f"/>
<circle cx="296.2" cy="206.8" r=".54" fill="none" stroke="#f0f" stroke-width=".25"/>
<circle cx="332.5" cy="192.8" r=".54" fill="#f0f"/>
<circle cx="332.5" cy="192.8" r=".54" fill="none" stroke="#f0f" stroke-width=".25"/>
<circle cx="296.2" cy="209.6" r=".54" fill="#f0f"/>
<circle cx="296.2" cy="209.6" r=".54" fill="none" stroke="#f0f" stroke-width=".25"/>
<circle cx="349.3" cy="187.2" r=".54" fill="#f0f"/>
<circle cx="349.3" cy="187.2" r=".54" fill="none" stroke="#f0f" stroke-width=".25"/>
<circle cx="340.9" cy="206.8" r=".54" fill="#f0f"/>
<circle cx="340.9" cy="206.8" r=".54" fill="none" stroke="#f0f" stroke-width=".25"/>
<circle cx="257.1" cy="243.1" r=".54" fill="#f0f"/>
<circle cx="257.1" cy="243.1" r=".54" fill="none" stroke="#f0f" stroke-width=".25"/>
<circle cx="257.1" cy="231.9" r=".54" fill="#f0f"/>
<circle cx="257.1" cy="231.9" r=".54" fill="none" stroke="#f0f" stroke-width=".25"/>
<circle cx="257.1" cy="237.5" r=".54" fill="#f0f"/>
<circle cx="257.1" cy="237.5" r=".54" fill="none" stroke="#f0f" stroke-width=".25"/>
<circle cx="206.8" cy="243.1" r=".54" fill="#f0f"/>
<circle cx="206.8" cy="243.1" r=".54" fill="none" stroke="#f0f" stroke-width=".25"/>
<circle cx="206.8" cy="231.9" r=".54" fill="#f0f"/>
<circle cx="206.8" cy="231.9" r=".54" fill="none" stroke="#f0f" stroke-width=".25"/>
<circle cx="206.8" cy="237.5" r=".54" fill="#f0f"/>
<circle cx="206.8" cy="237.5" r=".54" fill="none" stroke="#f0f" stroke-width=".25"/>
<circle cx="231.9" cy="237.5" r=".54" fill="#f0f"/>
<circle cx="231.9" cy="237.5" r=".54" fill="none" stroke="#f0f" stroke-width=".25"/>
<circle cx="231.9" cy="248.7" r=".54" fill="#f0f"/>
<circle cx="231.9" cy="248.7" r=".54" fill="none" stroke="#f0f" stroke-width=".25"/>
<circle cx="231.9" cy="243.1" r=".54" fill="#f0f"/>
<circle cx="231.9" cy="243.1" r=".54" fill="none" stroke="#f0f" stroke-width=".25"/>
<circle cx="245.9" cy="159.3" r=".54" fill="#f0f"/>
<circle cx="245.9" cy="159.3" r=".54" fill="none" stroke="#f0f" stroke-width=".25"/>
<text font-size="5.3" x="348.4" y="255.3">TRAINER BOARD</text>
<g font-size="4.5">
<text x="176.1" y="12.6">1.8V to 3.3V Level Translators</text>
<text x="345.4" y="247.9">www.TinCanTools.com</text>
<text x="332.5" y="263.8">Trainer_Rev-B</text>
<text x="415.8" y="264.1">B</text>
</g>
<g font-size="3.6">
<text x="310.2" y="175">BOARD IDENTIFIER SERIAL EEPROM</text>
<text x="55.9" y="204.6">BEAGLEBOARD EXPANSION CONNECTOR</text>
</g>
<g font-size="2.5" fill="#000080">
<text x="86.7" y="23.8">C1</text>
<text x="142" y="24.3">C2</text>
<text x="279.4" y="26.6">C5</text>
<text x="334.8" y="27.1">C6</text>
<text x="85.3" y="33.3">0.1uF</text>
<text x="106.2" y="30.2">U1</text>
<text x="106.2" y="33">74AVC4T774</text>
<text x="140.3" y="33.3">0.1uF</text>
<text x="299" y="30.2">U3</text>
<text x="299" y="33">74AVC4T774</text>
<text x="278" y="36.1">0.1uF</text>
<text x="333.1" y="36.1">0.1uF</text>
<text x="175" y="42.8">TP18</text>
<text x="367.7" y="42.8">TP14</text>
<text x="175" y="48.4">TP17</text>
<text x="175" y="54">TP16</text>
<text x="367.7" y="54">TP12</text>
<text x="367.7" y="48.4">TP13</text>
<text x="175" y="59.6">TP15</text>
<text x="367.7" y="59.6">TP11</text>
<text x="279.4" y="88.1">C9</text>
<text x="334.8" y="88.6">C10</text>
<text x="299" y="91.7">U4</text>
<text x="299" y="94.5">74AVC4T774</text>
<text x="278" y="97.6">0.1uF</text>
<text x="333.1" y="97.6">0.1uF</text>
<text x="86.7" y="102">C3</text>
<text x="142" y="102.6">C4</text>
<text x="256" y="104">TP55</text>
<text x="367.7" y="104.3">TP10</text>
<text x="85.3" y="111.5">0.1uF</text>
<text x="106.2" y="108.5">U2</text>
<text x="106.2" y="111.3">74AVC4T774</text>
<text x="140.3" y="111.5">0.1uF</text>
<text x="367.7" y="109.9">TP9</text>
<text x="367.7" y="115.4">TP8</text>
<text x="175" y="121">TP22</text>
<text x="256.2" y="124.1">R4</text>
<text x="367.7" y="121">TP7</text>
<text x="175" y="126.6">TP21</text>
<text x="255.1" y="128.9">100K</text>
<text x="175" y="132.2">TP20</text>
<text x="175" y="137.8">TP19</text>
<text x="247.9" y="149.3">R6</text>
<text x="247.9" y="151.8">10K</text>
<text x="250.1" y="167.1">JP2</text>
<text x="324.1" y="189.2">C11</text>
<text x="304.6" y="197.9">U6</text>
<text x="342.9" y="196.8">R13</text>
<text x="351.2" y="196.8">R14</text>
<text x="359.6" y="196.8">R15</text>
<text x="205.7" y="199.3">TP6</text>
<text x="304.6" y="200.7">AT24C01</text>
<text x="324.1" y="198.2">0.1uF</text>
<text x="342.9" y="199.3">2.2K</text>
<text x="351.2" y="199.3">2.2K</text>
<text x="359.6" y="199.3">2.2K</text>
<text x="81.1" y="209">J1</text>
<text x="205.7" y="207.6">TP5</text>
<text x="81.1" y="211.8">HEADER2x14</text>
<text x="345.1" y="220.2">JP3</text>
<text x="194.5" y="232.8">TP58</text>
<text x="216.9" y="232.8">TP51</text>
<text x="242" y="232.8">TP47</text>
<text x="267.2" y="232.8">TP43</text>
<text x="216.9" y="238.4">TP52</text>
<text x="242" y="238.4">TP48</text>
<text x="267.2" y="238.4">TP44</text>
<text x="216.9" y="244">TP53</text>
<text x="242" y="244">TP49</text>
<text x="267.2" y="244">TP45</text>
<text x="216.9" y="249.6">TP54</text>
<text x="242" y="249.6">TP50</text>
<text x="267.2" y="249.6">TP46</text>
</g>
<g font-size="2.5">
<text x="94.5" y="21.3">+1.8V</text>
<text x="130.8" y="21.3">+3.3V</text>
<text x="287.3" y="24.1">+1.8V</text>
<text x="323.6" y="24.1">+3.3V</text>
<text x="101.5" y="36.3">16</text>
<text x="102.9" y="41.9">3</text>
<text x="127.7" y="41.9">14</text>
<text x="127.7" y="36.3">15</text>
<text x="294.3" y="36.3">16</text>
<text x="295.7" y="41.9">3</text>
<text x="320.5" y="41.9">14</text>
<text x="320.5" y="36.3">15</text>
<text x="102.9" y="47.5">4</text>
<text x="127.7" y="47.5">13</text>
<text x="295.7" y="47.5">4</text>
<text x="320.5" y="47.5">13</text>
<text x="102.9" y="53.1">5</text>
<text x="127.7" y="53.1">12</text>
<text x="295.7" y="53.1">5</text>
<text x="320.5" y="53.1">12</text>
<text x="102.9" y="58.7">6</text>
<text x="127.7" y="58.7">11</text>
<text x="295.7" y="58.7">6</text>
<text x="320.5" y="58.7">11</text>
<text x="102.9" y="67.1">1</text>
<text x="102.9" y="69.8">2</text>
<text x="127.7" y="69.8">9</text>
<text x="278" y="67.9">+1.8V</text>
<text x="295.7" y="67.1">1</text>
<text x="295.7" y="69.8">2</text>
<text x="320.5" y="69.8">9</text>
<text x="102.9" y="72.6">7</text>
<text x="102.9" y="75.4">8</text>
<text x="127.7" y="75.4">10</text>
<text x="295.7" y="72.6">7</text>
<text x="295.7" y="75.4">8</text>
<text x="320.5" y="75.4">10</text>
<text x="103.4" y="86.1">DIR</text>
<text x="104.8" y="89.5">L</text>
<text x="111.8" y="86.1">OPERATION</text>
<text x="114.3" y="89.5">B --&gt; A</text>
<text x="287.3" y="85.6">+1.8V</text>
<text x="323.6" y="85.6">+3.3V</text>
<text x="104.8" y="92.8">H</text>
<text x="114" y="92.8">A --&gt; B</text>
<text x="94.5" y="99.5">+1.8V</text>
<text x="130.8" y="99.5">+3.3V</text>
<text x="294.3" y="97.8">16</text>
<text x="320.5" y="97.8">15</text>
<text x="295.7" y="103.4">3</text>
<text x="320.5" y="103.4">14</text>
<text x="295.7" y="109">4</text>
<text x="320.5" y="109">13</text>
<text x="101.5" y="114.6">16</text>
<text x="127.7" y="114.6">15</text>
<text x="295.7" y="114.6">5</text>
<text x="320.5" y="114.6">12</text>
<text x="102.9" y="120.1">3</text>
<text x="102.9" y="125.7">4</text>
<text x="127.7" y="120.1">14</text>
<text x="127.7" y="125.7">13</text>
<text x="295.7" y="120.1">6</text>
<text x="320.5" y="120.1">11</text>
<text x="102.9" y="131.3">5</text>
<text x="127.7" y="131.3">12</text>
<text x="235.8" y="126.6">+1.8V</text>
<text x="295.7" y="128.5">1</text>
<text x="295.7" y="131.3">2</text>
<text x="320.5" y="131.3">9</text>
<text x="102.9" y="136.9">6</text>
<text x="127.7" y="136.9">11</text>
<text x="277.7" y="137.8">+1.8V</text>
<text x="295.7" y="134.1">7</text>
<text x="295.7" y="136.9">8</text>
<text x="320.5" y="136.9">10</text>
<text x="242.6" y="138.6">+1.8V</text>
<text x="102.9" y="145.3">1</text>
<text x="102.9" y="148.1">2</text>
<text x="127.7" y="148.1">9</text>
<text x="296.2" y="147.6">DIR</text>
<text x="304.5" y="147.6">OPERATION</text>
<text x="102.9" y="150.9">7</text>
<text x="102.9" y="153.7">8</text>
<text x="127.7" y="153.7">10</text>
<text x="297.6" y="150.9">L</text>
<text x="297.6" y="154.3">H</text>
<text x="306.8" y="154.3">A --&gt; B</text>
<text x="307.1" y="150.9">B --&gt; A</text>
<text x="245.9" y="162.9" transform="rotate(-90 245.9 162.9)">1</text>
<text x="245.9" y="178.1" transform="rotate(-90 245.9 178.1)">2</text>
<text x="330.3" y="183.3">+1.8V</text>
<text x="354.6" y="180.6">+1.8V</text>
<text x="185.5" y="199.3">+3.3V</text>
<text x="301.2" y="204">1</text>
<text x="323.3" y="204">8</text>
<text x="301.2" y="206.8">2</text>
<text x="301.2" y="209.5">3</text>
<text x="323.3" y="209.5">6</text>
<text x="323.3" y="206.8">7</text>
<text x="64.9" y="211.5">+5V</text>
<text x="301.2" y="212.3">4</text>
<text x="323.3" y="212.3">5</text>
<text x="77.7" y="217.9">2</text>
<text x="77.7" y="220.7">4</text>
<text x="94.2" y="217.9">1</text>
<text x="94.2" y="220.7">3</text>
<text x="340.9" y="216" transform="rotate(-90 340.9 216)">1</text>
<text x="77.7" y="223.5">6</text>
<text x="77.7" y="226.3">8</text>
<text x="94.2" y="223.5">5</text>
<text x="94.2" y="226.3">7</text>
<text x="182.2" y="222.7">+5V</text>
<text x="203.5" y="222.5">+3.3V</text>
<text x="254.8" y="222.5">+1.8V</text>
<text x="349.3" y="225.8">JUMPER ON = WRITE PROTECT DISABLED</text>
<text x="76.3" y="229.1">10</text>
<text x="76.3" y="231.9">12</text>
<text x="94.2" y="229.1">9</text>
<text x="94.2" y="231.9">11</text>
<text x="340.9" y="231.2" transform="rotate(-90 340.9 231.2)">2</text>
<text x="349.3" y="229.2">JUMPER OFF = WRITE PROTECT ENABLED</text>
<text x="76.3" y="234.7">14</text>
<text x="76.3" y="237.5">16</text>
<text x="94.2" y="234.7">13</text>
<text x="94.2" y="237.5">15</text>
<text x="76.3" y="240.3">18</text>
<text x="76.3" y="243.1">20</text>
<text x="76.3" y="245.9">22</text>
<text x="94.2" y="240.3">17</text>
<text x="94.2" y="243.1">19</text>
<text x="94.2" y="245.9">21</text>
<text x="76.3" y="248.7">24</text>
<text x="76.3" y="251.5">26</text>
<text x="94.2" y="248.7">23</text>
<text x="94.2" y="251.5">25</text>
<text x="321.4" y="251">Title</text>
<text x="76.3" y="254.3">28</text>
<text x="94.2" y="254.3">27</text>
<text x="321.4" y="259.3">Size</text>
<text x="324.1" y="262.1">B</text>
<text x="332.5" y="259.3">Document Number</text>
<text x="413.6" y="259.3">Rev</text>
<text x="321.4" y="267.7">Date:</text>
<text x="335.3" y="267.7">Thursday, March 24, 2011</text>
<text x="377.2" y="267.7">Sheet</text>
<text x="391.2" y="267.7">1</text>
<text x="399.6" y="267.7">of</text>
<text x="408" y="267.7">2</text>
</g>
<g font-size="2.5" fill="#004080">
<text x="107.6" y="37.5">VCCA</text>
<text x="117.4" y="37.5">VCCB</text>
<text x="300.4" y="37.5">VCCA</text>
<text x="310.2" y="37.5">VCCB</text>
<text x="107.6" y="43.1">A1</text>
<text x="121.3" y="43.1">B1</text>
<text x="300.4" y="43.1">A1</text>
<text x="314.1" y="43.1">B1</text>
<text x="107.6" y="48.7">A2</text>
<text x="121.3" y="48.7">B2</text>
<text x="300.4" y="48.7">A2</text>
<text x="314.1" y="48.7">B2</text>
<text x="107.6" y="54.3">A3</text>
<text x="107.6" y="59.9">A4</text>
<text x="121.3" y="59.9">B4</text>
<text x="121.3" y="54.3">B3</text>
<text x="300.4" y="54.3">A3</text>
<text x="300.4" y="59.9">A4</text>
<text x="314.1" y="59.9">B4</text>
<text x="314.1" y="54.3">B3</text>
<text x="107.6" y="68.2">DIR1</text>
<text x="107.6" y="71">DIR2</text>
<text x="120.8" y="71">OE</text>
<text x="300.4" y="68.2">DIR1</text>
<text x="300.4" y="71">DIR2</text>
<text x="313.6" y="71">OE</text>
<text x="107.6" y="73.8">DIR3</text>
<text x="107.6" y="76.6">DIR4</text>
<text x="118.8" y="76.6">GND</text>
<text x="300.4" y="73.8">DIR3</text>
<text x="300.4" y="76.6">DIR4</text>
<text x="311.6" y="76.6">GND</text>
<text x="300.4" y="99">VCCA</text>
<text x="310.2" y="99">VCCB</text>
<text x="300.4" y="104.6">A1</text>
<text x="314.1" y="104.6">B1</text>
<text x="300.4" y="110.2">A2</text>
<text x="314.1" y="110.2">B2</text>
<text x="107.6" y="115.7">VCCA</text>
<text x="117.4" y="115.7">VCCB</text>
<text x="300.4" y="115.7">A3</text>
<text x="314.1" y="115.7">B3</text>
<text x="107.6" y="121.3">A1</text>
<text x="121.3" y="121.3">B1</text>
<text x="300.4" y="121.3">A4</text>
<text x="314.1" y="121.3">B4</text>
<text x="107.6" y="126.9">A2</text>
<text x="121.3" y="126.9">B2</text>
<text x="300.4" y="129.7">DIR1</text>
<text x="107.6" y="132.5">A3</text>
<text x="121.3" y="132.5">B3</text>
<text x="300.4" y="135.3">DIR3</text>
<text x="300.4" y="132.5">DIR2</text>
<text x="313.6" y="132.5">OE</text>
<text x="107.6" y="138.1">A4</text>
<text x="121.3" y="138.1">B4</text>
<text x="300.4" y="138.1">DIR4</text>
<text x="311.6" y="138.1">GND</text>
<text x="107.6" y="146.5">DIR1</text>
<text x="107.6" y="149.3">DIR2</text>
<text x="120.8" y="149.3">OE</text>
<text x="107.6" y="152.1">DIR3</text>
<text x="107.6" y="154.9">DIR4</text>
<text x="118.8" y="154.9">GND</text>
<text x="306" y="205.1">A0</text>
<text x="306" y="207.9">A1</text>
<text x="314.7" y="205.1">VCC</text>
<text x="315.8" y="207.9">WP</text>
<text x="306" y="210.7">A2</text>
<text x="306" y="213.5">GND</text>
<text x="314.8" y="213.5">SDA</text>
<text x="315.1" y="210.7">SCL</text>
</g>
<g font-size="2.5" fill="#f00">
<text x="139.4" y="41.4">GPIO_135</text>
<text x="329.7" y="41.1">SPI4_CLK</text>
<text x="31.3" y="42.8">MMC2_DAT3/SPI3_CS0/GPIO_135</text>
<text x="139.7" y="46.7">GPIO_134</text>
<text x="218.8" y="42.8">McBSP1_CLKR/SPI4_CLK/GPIO_156</text>
<text x="329.7" y="46.7">SPI4_SIMO</text>
<text x="31.3" y="48.4">MMC2_DAT2/SPI3_CS1/GPIO_134</text>
<text x="43.1" y="54">MMC2_DAT1/GPIO_133</text>
<text x="139.7" y="52.3">GPIO_133</text>
<text x="220.2" y="54">McBSP1_DR/SPI4_SOMI/GPIO_159</text>
<text x="220.8" y="48.4">McBSP1_DX/SPI4_SIMO/GPIO_158</text>
<text x="329.7" y="52.3">SPI4_SOMI</text>
<text x="29.9" y="59.6">MMC2_DAT0/SPI3_SOMI/GPIO_132</text>
<text x="139.7" y="57.9">GPIO_132</text>
<text x="232.2" y="59.6">McBSP1_FSR/GPIO_157</text>
<text x="329.7" y="57.9">SPI4_nINT</text>
<text x="21.8" y="67.9">MMC2_DAT4/MMC2_DIR_DAT0/GPIO_136</text>
<text x="21.8" y="73.5">MMC2_DAT5/MMC2_DIR_DAT1/GPIO_137</text>
<text x="369.4" y="93.1">AVR_PWREN</text>
<text x="226.9" y="109.9">McBSP1_CLKX/GPIO_162</text>
<text x="332.5" y="113.7">nCS</text>
<text x="139.4" y="119.6">GPIO_130</text>
<text x="218" y="115.4">McBSP1_FSX/SPI4_CS0/GPIO_161</text>
<text x="333.1" y="119.6">nRST</text>
<text x="31.3" y="121">MMC2_CLK0/SPI3_CLK/GPIO_130</text>
<text x="139.7" y="124.9">GPIO_131</text>
<text x="247" y="121">nRESET</text>
<text x="30.2" y="126.6">MMC2_CMD/SPI3_SIMO/GPIO_131</text>
<text x="139.7" y="130.5">GPIO_138</text>
<text x="22.4" y="132.2">MMC2_DAT6/MMC2_DIR_CMD/GPIO_138</text>
<text x="26.9" y="137.8">MMC2_DAT7/MMC2_CLKIN/GPIO_139</text>
<text x="139.7" y="136.1">GPIO_139</text>
<text x="27.4" y="146.2">MMBSP3_DR/UART2_RTS/GPIO_141</text>
<text x="26.9" y="151.5">MMBSP3_DX/UART2_CTS/GPIO_140</text>
<text x="379.5" y="210.4">I2C2_SCL/GPIO_168</text>
<text x="379.7" y="213.2">I2C2_SDA/GPIO_183</text>
<text x="12.9" y="221.3">MMBSP3_DX/UART2_CTS/GPIO_140</text>
<text x="117.1" y="221.6">MMC2_DAT7/MMC2_CLKIN/GPIO_139</text>
<text x="12.3" y="224.4">MMBSP3_CLKX/UART2_TX/GPIO_142</text>
<text x="13.5" y="227.2">MMBSP3_FSX/UART2_RX/GPIO_143</text>
<text x="117.1" y="224.4">MMC2_DAT6/MMC2_DIR_CMD/GPIO_138</text>
<text x="117.1" y="227.2">MMC2_DAT5/MMC2_DIR_DAT1/GPIO_137</text>
<text x="13.5" y="230">MMBSP3_DR/UART2_RTS/GPIO_141</text>
<text x="15.4" y="232.8">McBSP1_DX/SPI4_SIMO/GPIO_158</text>
<text x="117.1" y="230">MMC2_DAT4/MMC2_DIR_DAT0/GPIO_136</text>
<text x="117.1" y="232.8">MMC2_DAT3/SPI3_CS0/GPIO_135</text>
<text x="15.7" y="238.4">McBSP1_FSX/SPI4_CS0/GPIO_161</text>
<text x="25.7" y="235.6">McBSP1_CLKX/GPIO_162</text>
<text x="117.1" y="235.6">MMC2_DAT2/SPI3_CS1/GPIO_134</text>
<text x="117.1" y="238.4">MMC2_DAT1/GPIO_133</text>
<text x="14" y="244">McBSP1_CLKR/SPI4_CLK/GPIO_156</text>
<text x="15.4" y="241.2">McBSP1_DR/SPI4_SOMI/GPIO_159</text>
<text x="117.1" y="241.2">MMC2_DAT0/SPI3_SOMI/GPIO_132</text>
<text x="117.1" y="244">MMC2_CMD/SPI3_SIMO/GPIO_131</text>
<text x="27.1" y="246.8">McBSP1_FSR/GPIO_157</text>
<text x="31.1" y="249.6">I2C2_SCL/GPIO_168</text>
<text x="117.1" y="249.6">I2C2_SDA/GPIO_183</text>
<text x="117.1" y="246.8">MMC2_CLK0/SPI3_CLK/GPIO_130</text>
<text x="45" y="252.3">nRESET</text>
</g>
<g font-size="2">
<text x="44.7" y="2.2">5</text>
<text x="128.6" y="2.2">4</text>
<text x="212.4" y="2.2">3</text>
<text x="296.2" y="2.2">2</text>
<text x="380" y="2.2">1</text>
<text x=".8" y="37.8">D</text>
<text x="422.7" y="37.8">D</text>
<text x=".8" y="104.1">C</text>
<text x="422.7" y="104.1">C</text>
<text x=".8" y="170.5">B</text>
<text x="422.7" y="170.5">B</text>
<text x=".8" y="236.9">A</text>
<text x="422.7" y="236.9">A</text>
<text x="44.7" y="270.4">5</text>
<text x="128.6" y="270.4">4</text>
<text x="212.4" y="270.4">3</text>
<text x="296.2" y="270.4">2</text>
<text x="380" y="270.4">1</text>
</g>
</svg>
